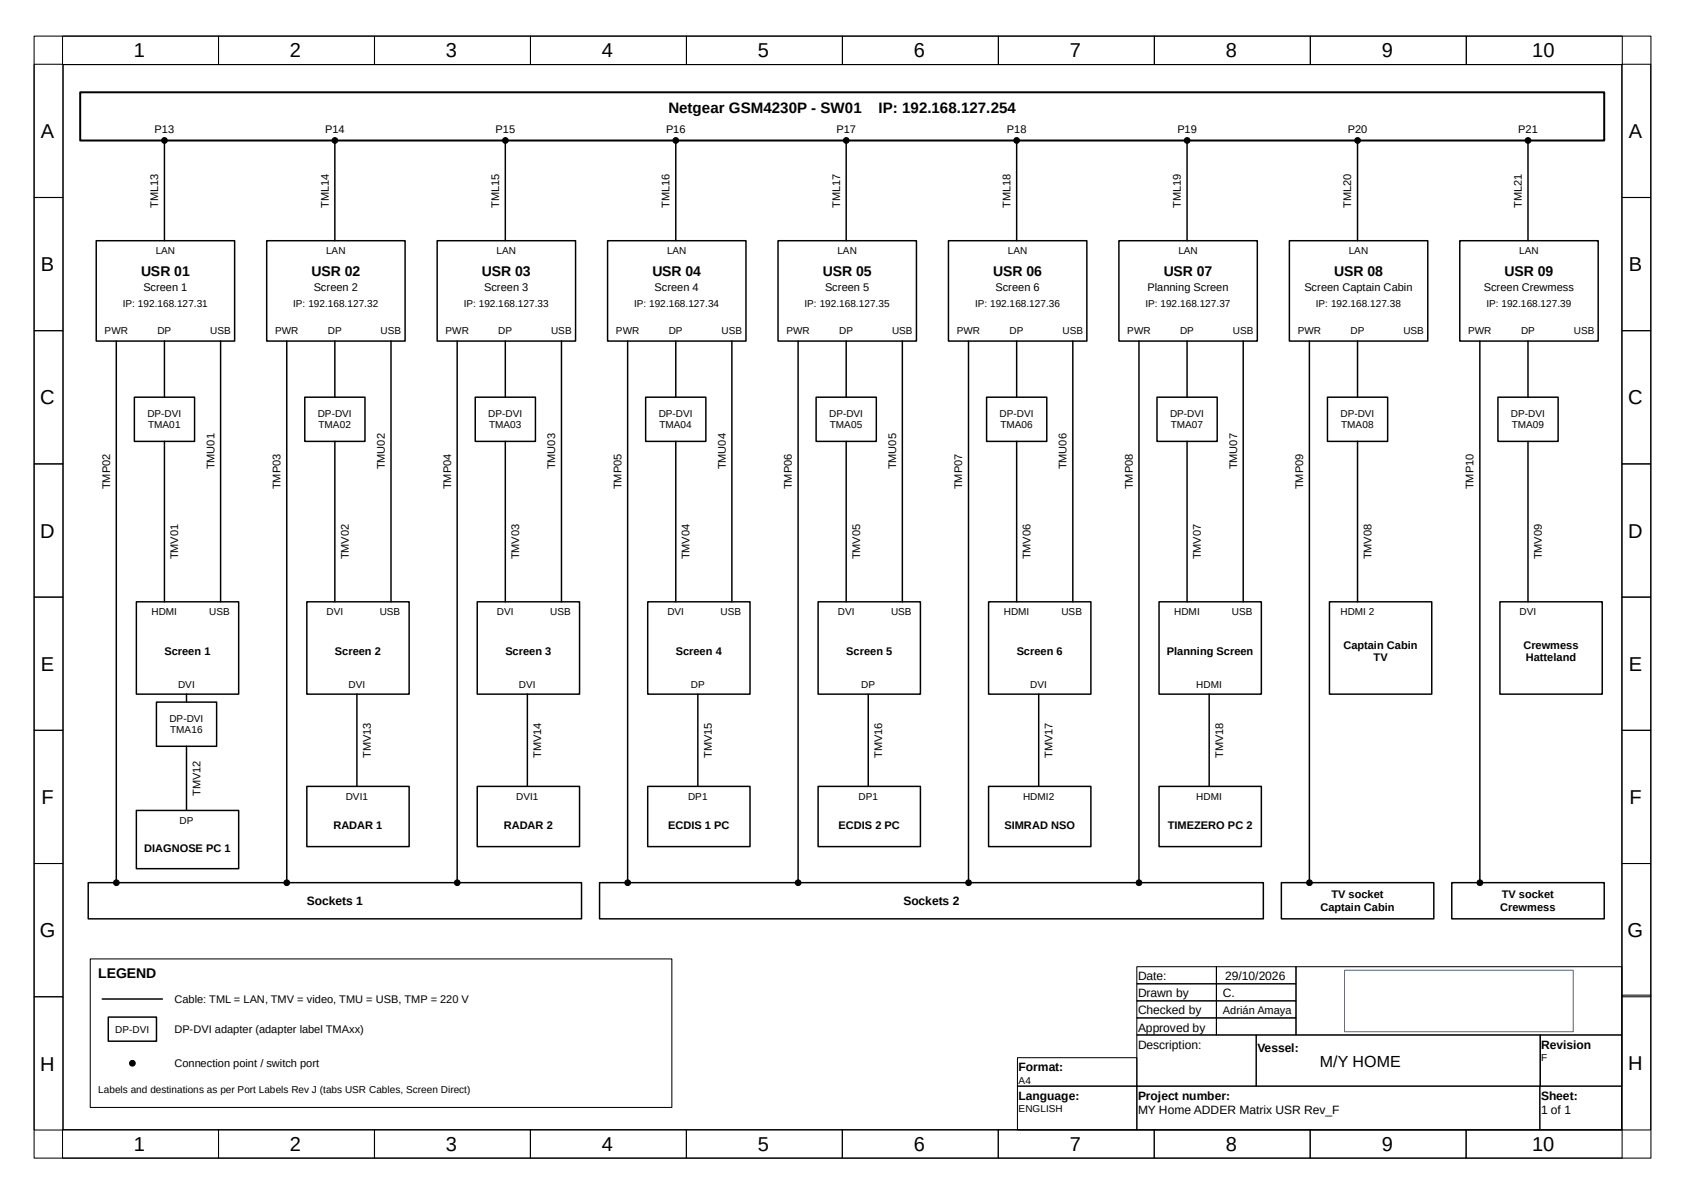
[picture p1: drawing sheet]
<svg xmlns="http://www.w3.org/2000/svg" width="297mm" height="210mm" viewBox="0 0 297 210" stroke-linecap="round" stroke-linejoin="round" font-family="sans-serif">
<g fill="none" stroke="#000" stroke-width=".18">
<path d="M6 6.4h284.5v197.3h-284.5zM6 11.3h5.1v23.4h-5.1zM11 6.4h27.4v5h-27.4zM11.1 11.4h274.3v187.3h-274.3zM38.4 6.4h27.5v5h-27.5zM65.9 6.4h27.4v5h-27.4zM93.3 6.4h27.5v5h-27.5zM120.8 6.4h27.4v5h-27.4zM148.2 6.4h27.5v5h-27.5zM175.6 6.4h27.5v5h-27.5zM203.1 6.4h27.4v5h-27.4zM230.5 6.4h27.5v5h-27.5z"/>
<path d="M258 6.4h27.4v5h-27.4zM285.3 11.3h5.1v23.4h-5.1zM6 34.7h5.1v23.5h-5.1zM285.3 34.7h5.1v23.5h-5.1zM6 58.2h5.1v23.4h-5.1zM285.3 58.2h5.1v23.4h-5.1zM6 81.6h5.1v23.4h-5.1zM285.3 81.6h5.1v23.4h-5.1zM6 105h5.1v23.4h-5.1zM285.3 105h5.1v23.4h-5.1zM6 128.4h5.1v23.5h-5.1zM285.3 128.4h5.1v23.5h-5.1z"/>
<path d="M6 151.9h5.1v23.4h-5.1zM285.3 151.9h5.1v23.4h-5.1zM6 175.3h5.1v23.4h-5.1zM15.9 168.6h102.3v26.2h-102.3zM200 176h14v3h-14zM200 173h14v3h-14zM200 170h14v3h-14zM200 179h14v3h-14zM214 176h14v3h-14zM214 173h14v3h-14zM214 170h14v3h-14zM214 179h14v3h-14z"/>
<path d="M228 170h57.3v12h-57.3zM285.3 175h5.1v23.7h-5.1zM11 198.7h27.4v5h-27.4zM38.4 198.7h27.5v5h-27.5zM65.9 198.7h27.4v5h-27.4zM93.3 198.7h27.5v5h-27.5zM120.7 198.7h27.5v5h-27.5zM148.2 198.7h27.4v5h-27.4zM175.6 198.7h27.5v5h-27.5zM179 191h21v7.7h-21zM179 186h21v5h-21zM200 191h70.9v7.7h-70.9z"/>
<path d="M200 182h21v9h-21zM203.1 198.7h27.4v5h-27.4zM221 182h50v9h-50zM230.5 198.7h27.4v5h-27.4zM257.9 198.7h27.5v5h-27.5zM270.9 191h14.4v7.7h-14.4zM270.9 182h14.4v9h-14.4z"/>
<circle cx="28.9" cy="24.7" r=".5"/>
<circle cx="58.9" cy="24.7" r=".5"/>
<circle cx="88.9" cy="24.7" r=".5"/>
<circle cx="118.9" cy="24.7" r=".5"/>
<circle cx="148.9" cy="24.7" r=".5"/>
<circle cx="178.9" cy="24.7" r=".5"/>
<circle cx="208.9" cy="24.7" r=".5"/>
<circle cx="238.8" cy="24.7" r=".5"/>
<circle cx="268.8" cy="24.7" r=".5"/>
<circle cx="20.5" cy="155.2" r=".5"/>
<circle cx="50.5" cy="155.2" r=".5"/>
<circle cx="80.4" cy="155.2" r=".5"/>
<circle cx="110.4" cy="155.2" r=".5"/>
<circle cx="140.4" cy="155.2" r=".5"/>
<circle cx="170.4" cy="155.2" r=".5"/>
<circle cx="200.4" cy="155.2" r=".5"/>
<circle cx="230.4" cy="155.2" r=".5"/>
<circle cx="260.4" cy="155.2" r=".5"/>
<circle cx="23.3" cy="187" r=".5"/>
</g>
<path d="M236.5 170.6h40.3v10.8h-40.3z" fill="none" stroke="#3465a4" stroke-width=".18"/>
<path d="M14.1 16.2h268.1v8.5h-268.1z" fill="none" stroke="#000" stroke-width=".35"/>
<g fill="#000">
<circle cx="28.9" cy="24.7" r=".5"/>
<circle cx="58.9" cy="24.7" r=".5"/>
<circle cx="88.9" cy="24.7" r=".5"/>
<circle cx="118.9" cy="24.7" r=".5"/>
<circle cx="148.9" cy="24.7" r=".5"/>
<circle cx="178.9" cy="24.7" r=".5"/>
<circle cx="208.9" cy="24.7" r=".5"/>
<circle cx="238.8" cy="24.7" r=".5"/>
<circle cx="268.8" cy="24.7" r=".5"/>
<circle cx="20.5" cy="155.2" r=".5"/>
<circle cx="50.5" cy="155.2" r=".5"/>
<circle cx="80.4" cy="155.2" r=".5"/>
<circle cx="110.4" cy="155.2" r=".5"/>
<circle cx="140.4" cy="155.2" r=".5"/>
<circle cx="170.4" cy="155.2" r=".5"/>
<circle cx="200.4" cy="155.2" r=".5"/>
<circle cx="230.4" cy="155.2" r=".5"/>
<circle cx="260.4" cy="155.2" r=".5"/>
<circle cx="23.3" cy="187" r=".5"/>
</g>
<g fill="none" stroke="#000" stroke-width=".26">
<path d="M28.9 24.7v17.6M58.9 24.7v17.6M88.9 24.7v17.6M118.9 24.7v17.6M148.9 24.7v17.6M178.9 24.7v17.6M208.8 24.7v17.6M238.8 24.7v17.6M268.8 24.7v17.6M16.9 42.3h24.4v17.7h-24.4zM20.5 60v95.2M28.9 60v9.8"/>
<path d="M38.8 60v45.8M46.9 42.3h24.4v17.7h-24.4zM50.5 60v95.2M58.9 60v9.8M68.8 60v45.8M76.9 42.3h24.4v17.7h-24.4zM80.4 60v95.2M88.9 60v9.8M98.8 60v45.8M106.9 42.3h24.3v17.7h-24.3zM110.4 60v95.2M118.9 60v9.8"/>
<path d="M128.8 60v45.8M136.9 42.3h24.3v17.7h-24.3zM140.4 60v95.2M148.9 60v9.8M158.7 60v45.8M166.9 42.3h24.3v17.7h-24.3zM170.4 60v95.2M178.9 60v9.8M188.7 60v45.8M196.8 42.3h24.4v17.7h-24.4zM200.4 60v95.2M208.8 60v9.8"/>
<path d="M218.7 60v45.8M226.8 42.3h24.4v17.7h-24.4zM230.4 60v95.2M238.8 60v9.8M256.8 42.3h24.4v17.7h-24.4zM260.3 60v95.2M268.8 60v9.8M23.6 69.9h10.6v7.7h-10.6zM28.9 77.6v28.2M53.6 69.9h10.6v7.7h-10.6zM58.9 77.6v28.2M83.6 69.9h10.6v7.7h-10.6z"/>
<path d="M88.9 77.6v28.2M113.6 69.9h10.6v7.7h-10.6zM118.9 77.6v28.2M143.6 69.9h10.6v7.7h-10.6zM148.9 77.6v28.2M173.6 69.9h10.6v7.7h-10.6zM178.9 77.6v28.2M203.5 69.9h10.6v7.7h-10.6zM208.8 77.6v28.2M233.5 69.9h10.6v7.7h-10.6zM238.8 77.6v28.2M263.5 69.9h10.6v7.7h-10.6z"/>
<path d="M268.8 77.6v28.2M24 105.8h18v16.3h-18zM54 105.8h18v16.3h-18zM84 105.8h18v16.3h-18zM114 105.8h17.9v16.3h-17.9zM143.9 105.8h18v16.3h-18zM173.9 105.8h18v16.3h-18zM203.9 105.8h18v16.3h-18zM233.9 105.8h18v16.3h-18zM263.9 105.8h18v16.3h-18zM27.5 123.5h10.6v7.7h-10.6zM32.8 122.1v1.4"/>
<path d="M32.8 131.2v11.3M54 138.3h18v10.6h-18zM62.8 122.1v16.2M84 138.3h18v10.6h-18zM92.8 122.1v16.2M114 138.3h17.9v10.6h-17.9zM122.8 122.1v16.2M143.9 138.3h18v10.6h-18zM152.7 122.1v16.2M173.9 138.3h18v10.6h-18zM182.7 122.1v16.2M203.9 138.3h18v10.6h-18z"/>
<path d="M212.7 122.1v16.2M15.5 155.2h86.8v6.4h-86.8zM24 142.5h18v10.3h-18zM105.5 155.2h116.8v6.4h-116.8zM225.4 155.2h26.8v6.4h-26.8zM255.4 155.2h26.8v6.4h-26.8zM18 175.7h10.6M19 178.9h8.5v4.2h-8.5z"/>
</g>
<g font-size="3.5">
<text x="23.6" y="10.1">1</text>
<text x="51" y="10.1">2</text>
<text x="78.5" y="10.1">3</text>
<text x="105.9" y="10.1">4</text>
<text x="133.3" y="10.1">5</text>
<text x="160.8" y="10.1">6</text>
<text x="188.2" y="10.1">7</text>
<text x="215.7" y="10.1">8</text>
<text x="243.1" y="10.1">9</text>
<text x="269.6" y="10.1">10</text>
<text x="7.2" y="24.3">A</text>
<text x="286.6" y="24.3">A</text>
<text x="7.2" y="47.7">B</text>
<text x="286.6" y="47.7">B</text>
<text x="7.1" y="71.1">C</text>
<text x="286.5" y="71.1">C</text>
<text x="7.1" y="94.6">D</text>
<text x="286.5" y="94.6">D</text>
<text x="7.2" y="118">E</text>
<text x="286.6" y="118">E</text>
<text x="7.3" y="141.4">F</text>
<text x="286.6" y="141.4">F</text>
<text x="7" y="164.8">G</text>
<text x="286.4" y="164.8">G</text>
<text x="7.1" y="188.3">H</text>
<text x="286.5" y="188.1">H</text>
<text x="23.6" y="202.4">1</text>
<text x="51" y="202.4">2</text>
<text x="78.4" y="202.4">3</text>
<text x="105.9" y="202.4">4</text>
<text x="133.3" y="202.4">5</text>
<text x="160.8" y="202.4">6</text>
<text x="188.2" y="202.4">7</text>
<text x="215.7" y="202.4">8</text>
<text x="243.1" y="202.4">9</text>
<text x="269.6" y="202.4">10</text>
</g>
<text font-size="2.8" x="232.2" y="187.6">M/Y HOME</text>
<g font-size="2.7">
<text x="117.6" y="19.8">Netgear GSM4230P - SW01</text>
<text x="154.6" y="19.8">IP: 192.168.127.254</text>
</g>
<g font-size="2.5">
<text x="24.8" y="48.5">USR 01</text>
<text x="54.8" y="48.5">USR 02</text>
<text x="84.8" y="48.5">USR 03</text>
<text x="114.8" y="48.5">USR 04</text>
<text x="144.8" y="48.5">USR 05</text>
<text x="174.7" y="48.5">USR 06</text>
<text x="204.7" y="48.5">USR 07</text>
<text x="234.7" y="48.5">USR 08</text>
<text x="264.7" y="48.5">USR 09</text>
<text x="17.3" y="172">LEGEND</text>
</g>
<g font-size="2.1">
<text x="54" y="159.1">Sockets 1</text>
<text x="158.9" y="159.1">Sockets 2</text>
<text x="200.2" y="172.4">Date:</text>
<text x="215.6" y="172.4">29/10/2026</text>
<text x="200.2" y="175.4">Drawn by</text>
<text x="200.2" y="178.4">Checked by</text>
<text x="215.2" y="175.4">C.</text>
<text x="200.2" y="181.4">Approved by</text>
<text x="200.2" y="184.4">Description:</text>
<text x="221.2" y="185">Vessel:</text>
<text x="271.2" y="184.4">Revision</text>
<text x="179.2" y="188.4">Format:</text>
<text x="179.2" y="193.4">Language:</text>
<text x="200.2" y="193.4">Project number:</text>
<text x="200.2" y="195.9">MY Home ADDER Matrix USR Rev_F</text>
<text x="271.1" y="193.4">Sheet:</text>
<text x="271.1" y="195.9">1 of 1</text>
</g>
<g font-size="1.9">
<text x="27.2" y="23.4">P13</text>
<text x="57.2" y="23.4">P14</text>
<text x="87.2" y="23.4">P15</text>
<text x="117.2" y="23.4">P16</text>
<text x="147.2" y="23.4">P17</text>
<text x="177.1" y="23.4">P18</text>
<text x="207.1" y="23.4">P19</text>
<text x="237.1" y="23.4">P20</text>
<text x="267.1" y="23.4">P21</text>
<text x="27.8" y="36.5" transform="rotate(-90 27.8 36.5)">TML13</text>
<text x="57.8" y="36.5" transform="rotate(-90 57.8 36.5)">TML14</text>
<text x="87.8" y="36.5" transform="rotate(-90 87.8 36.5)">TML15</text>
<text x="117.8" y="36.5" transform="rotate(-90 117.8 36.5)">TML16</text>
<text x="147.8" y="36.5" transform="rotate(-90 147.8 36.5)">TML17</text>
<text x="177.8" y="36.5" transform="rotate(-90 177.8 36.5)">TML18</text>
<text x="207.8" y="36.5" transform="rotate(-90 207.8 36.5)">TML19</text>
<text x="237.7" y="36.5" transform="rotate(-90 237.7 36.5)">TML20</text>
<text x="267.7" y="36.5" transform="rotate(-90 267.7 36.5)">TML21</text>
<text x="25.2" y="51.1">Screen 1</text>
<text x="55.2" y="51.1">Screen 2</text>
<text x="85.2" y="51.1">Screen 3</text>
<text x="115.2" y="51.1">Screen 4</text>
<text x="145.2" y="51.1">Screen 5</text>
<text x="175.1" y="51.1">Screen 6</text>
<text x="201.9" y="51.1">Planning Screen</text>
<text x="229.5" y="51.1">Screen Captain Cabin</text>
<text x="261.1" y="51.1">Screen Crewmess</text>
<text x="37.7" y="82.6" transform="rotate(-90 37.7 82.6)">TMU01</text>
<text x="67.7" y="82.6" transform="rotate(-90 67.7 82.6)">TMU02</text>
<text x="97.7" y="82.6" transform="rotate(-90 97.7 82.6)">TMU03</text>
<text x="127.7" y="82.6" transform="rotate(-90 127.7 82.6)">TMU04</text>
<text x="157.7" y="82.6" transform="rotate(-90 157.7 82.6)">TMU05</text>
<text x="187.6" y="82.6" transform="rotate(-90 187.6 82.6)">TMU06</text>
<text x="217.6" y="82.6" transform="rotate(-90 217.6 82.6)">TMU07</text>
<text x="19.4" y="86" transform="rotate(-90 19.4 86)">TMP02</text>
<text x="49.4" y="86" transform="rotate(-90 49.4 86)">TMP03</text>
<text x="79.3" y="86" transform="rotate(-90 79.3 86)">TMP04</text>
<text x="109.3" y="86" transform="rotate(-90 109.3 86)">TMP05</text>
<text x="139.3" y="86" transform="rotate(-90 139.3 86)">TMP06</text>
<text x="169.3" y="86" transform="rotate(-90 169.3 86)">TMP07</text>
<text x="199.3" y="86" transform="rotate(-90 199.3 86)">TMP08</text>
<text x="229.3" y="86" transform="rotate(-90 229.3 86)">TMP09</text>
<text x="259.3" y="86" transform="rotate(-90 259.3 86)">TMP10</text>
<text x="31.4" y="98.4" transform="rotate(-90 31.4 98.4)">TMV01</text>
<text x="61.4" y="98.4" transform="rotate(-90 61.4 98.4)">TMV02</text>
<text x="91.3" y="98.4" transform="rotate(-90 91.3 98.4)">TMV03</text>
<text x="121.3" y="98.4" transform="rotate(-90 121.3 98.4)">TMV04</text>
<text x="151.3" y="98.4" transform="rotate(-90 151.3 98.4)">TMV05</text>
<text x="181.3" y="98.4" transform="rotate(-90 181.3 98.4)">TMV06</text>
<text x="211.3" y="98.4" transform="rotate(-90 211.3 98.4)">TMV07</text>
<text x="241.3" y="98.4" transform="rotate(-90 241.3 98.4)">TMV08</text>
<text x="271.3" y="98.4" transform="rotate(-90 271.3 98.4)">TMV09</text>
<text x="28.9" y="115.2">Screen 1</text>
<text x="58.9" y="115.2">Screen 2</text>
<text x="88.9" y="115.2">Screen 3</text>
<text x="118.9" y="115.2">Screen 4</text>
<text x="148.9" y="115.2">Screen 5</text>
<text x="178.9" y="115.2">Screen 6</text>
<text x="205.3" y="115.2">Planning Screen</text>
<text x="236.4" y="114.1">Captain Cabin</text>
<text x="241.7" y="116.3">TV</text>
<text x="268" y="114.1">Crewmess</text>
<text x="268.5" y="116.3">Hatteland</text>
<text x="65.2" y="133.3" transform="rotate(-90 65.2 133.3)">TMV13</text>
<text x="95.2" y="133.3" transform="rotate(-90 95.2 133.3)">TMV14</text>
<text x="125.2" y="133.3" transform="rotate(-90 125.2 133.3)">TMV15</text>
<text x="155.2" y="133.3" transform="rotate(-90 155.2 133.3)">TMV16</text>
<text x="185.2" y="133.3" transform="rotate(-90 185.2 133.3)">TMV17</text>
<text x="215.2" y="133.3" transform="rotate(-90 215.2 133.3)">TMV18</text>
<text x="35.2" y="140" transform="rotate(-90 35.2 140)">TMV12</text>
<text x="25.4" y="149.9">DIAGNOSE PC 1</text>
<text x="58.7" y="145.9">RADAR 1</text>
<text x="88.6" y="145.9">RADAR 2</text>
<text x="117.6" y="145.9">ECDIS 1 PC</text>
<text x="147.5" y="145.9">ECDIS 2 PC</text>
<text x="176.7" y="145.9">SIMRAD NSO</text>
<text x="205.5" y="145.9">TIMEZERO PC 2</text>
<text x="232.3" y="160.2">Captain Cabin</text>
<text x="234.2" y="158">TV socket</text>
<text x="264" y="160.2">Crewmess</text>
<text x="264.2" y="158">TV socket</text>
<text x="30.7" y="176.4">Cable: TML = LAN, TMV = video, TMU = USB, TMP = 220 V</text>
<text x="215.2" y="178.4">Adrián Amaya</text>
<text x="30.7" y="181.7">DP-DVI adapter (adapter label TMAxx)</text>
<text x="30.7" y="187.7">Connection point / switch port</text>
</g>
<g font-size="1.8">
<text x="27.4" y="44.7">LAN</text>
<text x="57.4" y="44.7">LAN</text>
<text x="87.4" y="44.7">LAN</text>
<text x="117.4" y="44.7">LAN</text>
<text x="147.3" y="44.7">LAN</text>
<text x="177.3" y="44.7">LAN</text>
<text x="207.3" y="44.7">LAN</text>
<text x="237.3" y="44.7">LAN</text>
<text x="267.3" y="44.7">LAN</text>
<text x="18.4" y="58.8">PWR</text>
<text x="21.6" y="54.1">IP: 192.168.127.31</text>
<text x="27.7" y="58.8">DP</text>
<text x="37" y="58.8">USB</text>
<text x="48.4" y="58.8">PWR</text>
<text x="51.6" y="54.1">IP: 192.168.127.32</text>
<text x="57.7" y="58.8">DP</text>
<text x="67" y="58.8">USB</text>
<text x="78.4" y="58.8">PWR</text>
<text x="81.6" y="54.1">IP: 192.168.127.33</text>
<text x="87.7" y="58.8">DP</text>
<text x="97" y="58.8">USB</text>
<text x="108.4" y="58.8">PWR</text>
<text x="111.6" y="54.1">IP: 192.168.127.34</text>
<text x="117.7" y="58.8">DP</text>
<text x="126.9" y="58.8">USB</text>
<text x="138.4" y="58.8">PWR</text>
<text x="141.6" y="54.1">IP: 192.168.127.35</text>
<text x="147.6" y="58.8">DP</text>
<text x="156.9" y="58.8">USB</text>
<text x="168.3" y="58.8">PWR</text>
<text x="171.5" y="54.1">IP: 192.168.127.36</text>
<text x="177.6" y="58.8">DP</text>
<text x="186.9" y="58.8">USB</text>
<text x="198.3" y="58.8">PWR</text>
<text x="201.5" y="54.1">IP: 192.168.127.37</text>
<text x="207.6" y="58.8">DP</text>
<text x="216.9" y="58.8">USB</text>
<text x="228.3" y="58.8">PWR</text>
<text x="231.5" y="54.1">IP: 192.168.127.38</text>
<text x="237.6" y="58.8">DP</text>
<text x="246.9" y="58.8">USB</text>
<text x="258.3" y="58.8">PWR</text>
<text x="261.5" y="54.1">IP: 192.168.127.39</text>
<text x="267.6" y="58.8">DP</text>
<text x="276.9" y="58.8">USB</text>
<text x="25.9" y="73.4">DP-DVI</text>
<text x="26.1" y="75.3">TMA01</text>
<text x="55.9" y="73.4">DP-DVI</text>
<text x="56.1" y="75.3">TMA02</text>
<text x="85.9" y="73.4">DP-DVI</text>
<text x="86" y="75.3">TMA03</text>
<text x="115.9" y="73.4">DP-DVI</text>
<text x="116" y="75.3">TMA04</text>
<text x="145.9" y="73.4">DP-DVI</text>
<text x="146" y="75.3">TMA05</text>
<text x="175.9" y="73.4">DP-DVI</text>
<text x="176" y="75.3">TMA06</text>
<text x="205.8" y="73.4">DP-DVI</text>
<text x="206" y="75.3">TMA07</text>
<text x="235.8" y="73.4">DP-DVI</text>
<text x="236" y="75.3">TMA08</text>
<text x="265.8" y="73.4">DP-DVI</text>
<text x="266" y="75.3">TMA09</text>
<text x="26.7" y="108.2">HDMI</text>
<text x="36.8" y="108.2">USB</text>
<text x="57.4" y="108.2">DVI</text>
<text x="66.8" y="108.2">USB</text>
<text x="87.4" y="108.2">DVI</text>
<text x="96.8" y="108.2">USB</text>
<text x="117.4" y="108.2">DVI</text>
<text x="126.8" y="108.2">USB</text>
<text x="147.4" y="108.2">DVI</text>
<text x="156.8" y="108.2">USB</text>
<text x="176.6" y="108.2">HDMI</text>
<text x="186.7" y="108.2">USB</text>
<text x="206.6" y="108.2">HDMI</text>
<text x="216.7" y="108.2">USB</text>
<text x="235.8" y="108.2">HDMI 2</text>
<text x="267.3" y="108.2">DVI</text>
<text x="31.3" y="120.9">DVI</text>
<text x="61.3" y="120.9">DVI</text>
<text x="91.3" y="120.9">DVI</text>
<text x="121.5" y="120.9">DP</text>
<text x="151.5" y="120.9">DP</text>
<text x="181.3" y="120.9">DVI</text>
<text x="210.5" y="120.9">HDMI</text>
<text x="29.8" y="127">DP-DVI</text>
<text x="30" y="129">TMA16</text>
<text x="60.8" y="140.7">DVI1</text>
<text x="90.8" y="140.7">DVI1</text>
<text x="121.1" y="140.7">DP1</text>
<text x="151" y="140.7">DP1</text>
<text x="180" y="140.7">HDMI2</text>
<text x="210.5" y="140.7">HDMI</text>
<text x="31.6" y="144.9">DP</text>
<text x="20.3" y="181.6">DP-DVI</text>
<text x="179.2" y="190.6">A4</text>
<text x="271.2" y="186.6">F</text>
<text x="17.3" y="192.2">Labels and destinations as per Port Labels Rev J (tabs USR Cables, Screen Direct)</text>
<text x="179.2" y="195.6">ENGLISH</text>
</g>
</svg>
